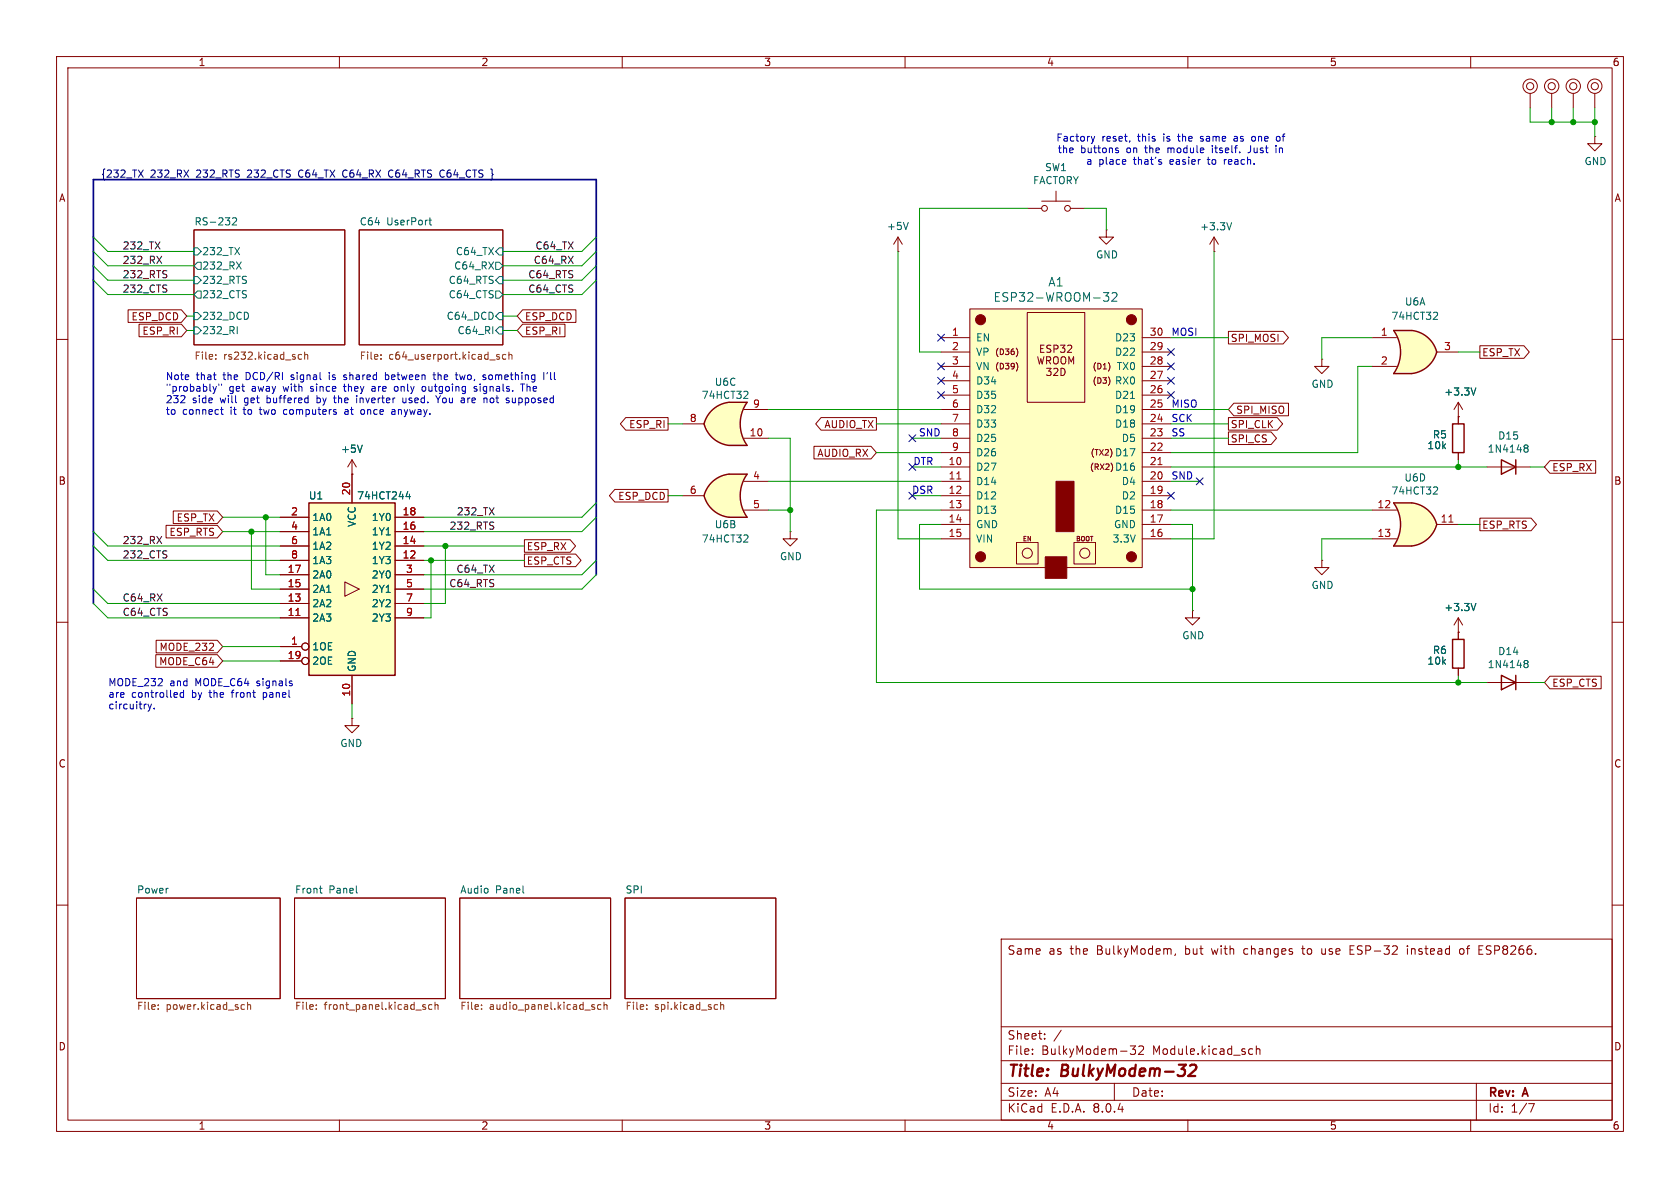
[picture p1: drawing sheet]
<svg xmlns="http://www.w3.org/2000/svg" width="297mm" height="210mm" viewBox="0 0 297 210" stroke-linecap="round" stroke-linejoin="round" font-family="sans-serif">
<g fill="none" stroke="#840000" stroke-width=".18">
<path d="M10 10h277v190h-277zM12 12h273v186h-273zM60 10v2M110 10v2M160 10v2M210 10v2M260 10v2M181.6 36.8h2.5M184.1 35.6h5.1M186.7 33.8v1.8M189.2 36.8h2.6M10 60h2"/>
<path d="M34.3 40.6h26.7v20.4h-26.7zM63.5 40.6h25.4v20.4h-25.4zM285 60h2M257.8 73.7h.1M257.8 71.1l-.8 1.3M257.8 71.1v2.6M257.8 71.1l.8 1.3M139.7 94v1.3h1.3l-1.3 1.2-1.3-1.2h1.3M139.7 94h.1M10 110h2M285 110h2M62.2 127v1.3h-1.2l1.2 1.2 1.3-1.2h-1.3"/>
<path d="M62.2 127h.1M262.9 120.7h7.6M10 160h2M24.1 158.8h25.4v17.7h-25.4zM52.1 158.8h26.6v17.7h-26.6zM81.3 158.8h26.6v17.7h-26.6zM110.5 158.8h26.7v17.7h-26.7zM285 160h2M177 166h108v32h-108zM207.8 168.6l-.1 .3M230.1 167.7h.6M233.7 167.7v.8l.2 .2"/>
<path d="M238.7 167.9h.5M239.4 167.2h-.7v1.5h.7M248.8 167.2v.1M248.8 167.7v1M258.7 167.8l-.4-.1-.3 .3v.4l.2 .2 .3 .1 .2-.1M261.5 167.9h.5M261.5 168.7h.7M261.5 167.2h.7M60 198v2M110 198v2M160 198v2M177 194.5h108"/>
<path d="M177 191.5h108M177 187.5h108M177 181.5h108M182.5 186.3v.1M182.5 185.5v.1M184.7 183.6v.1M184.7 182.8v.1M187.6 182.1l-1.3 2M197 191.5v3M199.8 184.9h.9l-.5 .6 .5 .1v.7l-.2 .1h-.5l-.2-.1M201.3 185l.6-.1 .2 .1 .1 .3-1 1.1h1M210 198v2"/>
<path d="M221 185.4l.5 .1M221.5 186.3l-.5 .1M222.1 185.5l.2-.1 .4 .1v.9M222.1 184.9v1.5M260 198v2M261 191.5v6.5M270.2 195.1h1l-.6 1.5"/>
<circle cx="184.7" cy="36.8" r=".51"/>
<circle cx="188.7" cy="36.8" r=".51"/>
</g>
<path d="M210.4 188.4l.3-.2h.5a.45 .45 0 0 1 .3 .6l-.2 .3-1.2 1.1h1.2" fill="none" stroke="#840000" stroke-width=".4"/>
<g fill="none" stroke="#006464" stroke-width=".18">
<path d="M41.1 38.6l.5-.1 .2 .4-.8 .9h.8M75.8 38.9h.5M76 38.5v1.1l.3 .2M34.3 43.8h.6l.7 .7-.7 .6h-.6zM34.3 48.9h.6l.7 .6-.7 .7h-.6zM34.3 55.2h.6l.7 .7-.7 .6h-.6zM34.3 57.8h.6l.7 .6-.7 .7h-.6zM34.9 46.4h.7v1.2h-.7l-.6-.6zM34.9 51.4h.7v1.3h-.7l-.6-.6zM41.8 46.3l.9 1.3M41.9 57.7v1.3M42.7 46.3l-.9 1.3"/>
<path d="M87.6 51.4h.7l.6 .7-.6 .6h-.7zM87.6 46.4h.7l.6 .6-.6 .6h-.7zM87.6 44.5l.7-.7h.6v1.3h-.6zM87.6 49.5l.7-.6h.6v1.3h-.6zM87.6 55.9l.7-.7h.6v1.3h-.6zM88.3 57.8h.6v1.3h-.6l-.7-.7zM260.9 68.6l-.4 1.2M269.5 117.2l.2 .1M269.5 116.8h.4l.2 .1v.2l-.2 .2M269.7 117.3h.2M269.7 117.3l-.2 .1M269.9 117.3l.2 .2v.4l-.2 .1h-.4"/>
<path d="M56.5 157h.4M56.7 157.8l.2 .1M63.1 157.8l.1 .1M92.5 157.8l.1 .1"/>
</g>
<g fill="none" stroke="#725600" stroke-width=".18">
<path d="M38.1 63.4v.1M38.1 62.7v.1M52.8 63.4l.2 .1 .3-.1M53.3 62.7h-.3l-.2 .1M53.9 62.8l.1-.1h.3l.1 .8M53.9 62.2v1.3M67.3 63.4v.1M67.3 62.7v.1M87.9 63l.4 .1v.2l-.1 .2-.4-.1M87.9 62.7h.4M89.4 62.7h-.3l-.3 .2 .1 .5h.5M90 62.8l.1-.1h.4v.8"/>
<path d="M90 62.2v1.3M28 178.3v.1M28 177.7v.1M42.9 177.6l.3 .1M43.2 178.4h-.3M43.8 177.7l.1-.1 .3 .1 .1 .7M43.8 177.2v1.2M55.9 178.3v.1M55.9 177.7v.1M74.9 178l.3 .1 .1 .2-.2 .1h-.3M74.9 177.6l.3 .1M76.4 177.7l-.4-.1-.2 .2 .1 .6h.5"/>
<path d="M76.9 177.7l.2-.1 .3 .1v.7M76.9 177.2v1.2M85.1 178.3v.1M85.1 177.7v.1M105 178l.1 .2-.1 .2M105 177.6l.1 .1M106.2 177.7l-.3-.1-.3 .2 .2 .6h.4M106.8 177.7l.2-.1 .3 .1v.7M106.8 177.2v1.2M114.3 178.3v.1M114.3 177.7v.1M126.7 177.6l.2 .1"/>
<path d="M126.9 178.4h-.2M127.4 177.7l.2-.1 .3 .1v.7M127.4 177.2v1.2"/>
</g>
<path d="M265.4 119.4l2.6 1.3-2.6 1.2zM268 119.4v2.5" fill="none" stroke="#840000" stroke-width=".25"/>
<path d="M249 60.9l5 1.3a5.2 5.2 0 0 1-4.4 3.8z" fill="#ffffc2" stroke="#ffffc2" stroke-width=".18"/>
<path d="M246.4 58.4h3.2M246.4 66h3.2" fill="none" stroke="#ffffc2" stroke-width=".18"/>
<path d="M246.4 58.4h3.2v7.6h-3.2a6.7 6.7 0 0 0 0-7.6z" fill="#ffffc2"/>
<g fill="#ffffc2" stroke="#ffffc2" stroke-width=".18">
<path d="M249.6 58.4a5.1 5.1 0 0 1 4.4 3.8l-5 1.3z"/>
<path d="M249 91.4l5 1.3a5.2 5.2 0 0 1-4.4 3.8z"/>
</g>
<path d="M249.6 58.4h-3.2a6.6 6.6 0 0 1 0 7.6h3.2M249.6 58.4a5.1 5.1 0 0 1 4.4 3.8 5.2 5.2 0 0 1-4.4 3.8M256.8 74.9h2v5.1h-2z" fill="none" stroke="#840000" stroke-width=".25"/>
<g fill="none" stroke="#840000" stroke-width=".18">
<path d="M281.9 24.1v1.3h1.3l-1.3 1.3-1.2-1.3h1.2M281.9 24.1h.1M158.7 44.5h.1M158.7 41.9l-.7 1.3M158.7 41.9v2.6M158.7 41.9l.8 1.3M242.6 59.7h4.3M242.6 64.8h4.3M254 62.2h3.8M257.8 73.7v1.2M233.7 99.1v1.2h1.2l-1.2 1.3-1.3-1.3h1.3M233.7 99.1h.1"/>
<path d="M257.8 80v1.3M257.8 111.8h.1M257.8 109.2v2.6M257.8 109.2l-.8 1.3M257.8 109.2l.8 1.3"/>
</g>
<path d="M160.6 39.3l-.5 1.3M253.9 55.2l.3 .2-.1 .3-.7 .8h.8M260.9 106.7l-.4 1.2" fill="none" stroke="#006464" stroke-width=".18"/>
<path d="M246.4 96.5h3.2M246.4 88.9h3.2" fill="none" stroke="#ffffc2" stroke-width=".18"/>
<path d="M246.4 88.9h3.2v7.6h-3.2a6.7 6.7 0 0 0 0-7.6z" fill="#ffffc2"/>
<path d="M249.6 88.9a5.1 5.1 0 0 1 4.4 3.8l-5 1.3z" fill="#ffffc2" stroke="#ffffc2" stroke-width=".18"/>
<path d="M249.6 88.9h-3.2a6.6 6.6 0 0 1 0 7.6h3.2M249.6 88.9a5.1 5.1 0 0 1 4.4 3.8 5.2 5.2 0 0 1-4.4 3.8M256.8 113h2v5.1h-2z" fill="none" stroke="#840000" stroke-width=".25"/>
<g fill="none" stroke="#840000" stroke-width=".18">
<path d="M278.1 16.5v2.6M281.9 16.5v2.6M242.6 90.2h4.3M242.6 95.3h4.3M254 92.7h3.8M257.8 111.8v1.2M257.8 118.1v1.3"/>
<circle cx="278.1" cy="15.2" r=".63"/>
<circle cx="278.1" cy="15.2" r="1.27"/>
<circle cx="281.9" cy="15.2" r=".63"/>
<circle cx="281.9" cy="15.2" r="1.27"/>
</g>
<path d="M256.1 92.3h.8" fill="none" stroke="#a90000" stroke-width=".18"/>
<path d="M253.9 86.1l.3 .2-.1 .3-.7 .7h.8" fill="none" stroke="#006464" stroke-width=".18"/>
<path d="M171.4 54.6h30.5v45.7h-30.5z" fill="#ffffc2"/>
<g fill="#840000" stroke="#840000" stroke-width=".18">
<path d="M184.8 98.4h3.8v3.8h-3.8z"/>
<path d="M186.7 85.1h3.2v8.9h-3.2z"/>
<circle cx="173.4" cy="56.5" r=".89"/>
<circle cx="173.4" cy="98.4" r=".89"/>
<circle cx="200" cy="98.4" r=".89"/>
<circle cx="200" cy="56.5" r=".89"/>
</g>
<g fill="none" stroke="#840000" stroke-width=".18">
<path d="M270.5 16.5v2.6M274.3 16.5v2.6M166.4 59.7h5M171.4 54.6h30.5v45.7h-30.5zM181.6 55.2h10.2v15.9h-10.2zM195.6 40.6v1.3h1.2l-1.2 1.3-1.3-1.3h1.3M195.6 40.6h.1M201.9 59.7h5.1M214.6 44.5h.1M214.6 41.9l-.7 1.3M214.6 41.9v2.6M214.6 41.9l.8 1.3"/>
<path d="M166.4 62.2h5M166.4 77.5h5M166.4 74.9h5M166.4 72.4h5M166.4 69.9h5M166.4 67.3h5M166.4 64.8h5M179.6 61.5a1.15 1.15 0 0 1 0 1.6M179.6 64.1a1.15 1.15 0 0 1 0 1.5M183.5 63.1l.3 1.2 .2-.9 .2 .9 .3-1.2M184 61.6h.4M184.6 61h-.6v1.3h.6"/>
<path d="M185 65.1h.8l-.4 .5 .4 .1v.6l-.2 .1-.6-.1M185 63.7h.6l.2-.2-.1-.3-.7-.1v1.2M185.3 63.7l.5 .6M185.8 61.1l-.5-.1-.2 .1v.4l.6 .2 .1 .3-.3 .3-.4-.1M186.3 65.2l.5-.1 .2 .4-.8 .9h.8M186.3 61.7l.6-.1 .2-.2-.1-.3-.7-.1v1.3M186.4 63.1h.1a.43 .43 0 0 1 .6 .4v.4a.42 .42 0 0 1-.4 .5 .42 .42 0 0 1-.5-.5v-.4zM187.5 61h.8l-.5 .5 .4 .1v.6l-.2 .1-.5-.1M187.6 65.1a.64 .64 0 0 1 .7 .6 .64 .64 0 0 1-.7 .7zM187.6 63.2l.3-.1a.43 .43 0 0 1 .5 .4v.4a.42 .42 0 0 1-.4 .5 .42 .42 0 0 1-.4-.5zM188.7 61.1l.5-.1 .3 .4-.8 .9h.8M189 64.3v-1.2l.4 .9 .4-.9v1.2"/>
<path d="M196.1 64.4l.1 .3-.1 .6M196.1 66.9l.1 .4-.1 .6M196.5 79.8l.1 .2M201.9 62.2h5.1M201.9 77.5h5.1M201.9 74.9h5.1M201.9 72.4h5.1M201.9 69.9h5.1M201.9 67.3h5.1M201.9 64.8h5.1M233.7 63.5v1.3h1.2l-1.2 1.2-1.3-1.2h1.3M233.7 63.5h.1"/>
<path d="M62.2 83.8h.1M62.2 81.3l-.7 1.3M62.2 81.3v2.5M62.2 81.3l.8 1.3M166.4 82.6h5M166.4 85.1h5M166.4 87.6h5M166.4 90.2h5M166.4 92.7h5M166.4 95.3h5M166.4 80h5M179.7 95.9h3.8v3.8h-3.8z"/>
<path d="M189.9 95.9h3.8v3.8h-3.8zM196.6 80.2l-.1 .2M201.9 82.6h5.1M201.9 85.1h5.1M201.9 87.6h5.1M201.9 90.2h5.1M201.9 92.7h5.1M201.9 95.3h5.1M201.9 80h5.1M262.9 82.6h7.6M210.8 108v1.2h1.3l-1.3 1.3-1.3-1.3h1.3M210.8 108h.1"/>
<circle cx="270.5" cy="15.2" r=".63"/>
<circle cx="270.5" cy="15.2" r="1.27"/>
<circle cx="274.3" cy="15.2" r=".63"/>
<circle cx="274.3" cy="15.2" r="1.27"/>
<circle cx="181.6" cy="97.8" r=".89"/>
<circle cx="191.8" cy="97.8" r=".89"/>
</g>
<path d="M169.2 84.7h.7M204.7 82.1h.7" fill="none" stroke="#a90000" stroke-width=".18"/>
<path d="M217.7 39.4l-.4 1.2M195.1 51.7h.9l-.5 .6 .4 .2v.6l-.2 .1h-.6M196.6 51.9l.6-.2 .2 .2 .1 .3-1 1h1M64 78.7l-.4 1.3M199.8 70.4h.8M269.5 79.1l.2 .1M269.5 78.7h.4l.2 .1v.2l-.2 .2M269.7 79.2h.2M269.7 79.2l-.2 .1M269.9 79.2l.2 .2v.4l-.2 .1h-.4" fill="none" stroke="#006464" stroke-width=".18"/>
<path d="M265.4 81.3l2.6 1.3-2.6 1.2zM268 81.3v2.5" fill="none" stroke="#840000" stroke-width=".25"/>
<path d="M124.5 74.9l5-1.3-.6 5.1a5.2 5.2 0 0 1-4.4-3.8z" fill="#ffffc2" stroke="#ffffc2" stroke-width=".18"/>
<path d="M128.9 78.7h3.2M128.9 71.1h3.2" fill="none" stroke="#ffffc2" stroke-width=".18"/>
<path d="M128.9 71.1h3.2a6.6 6.6 0 0 0 0 7.6h-3.2z" fill="#ffffc2"/>
<g fill="#ffffc2" stroke="#ffffc2" stroke-width=".18">
<path d="M125.7 72.7a5.1 5.1 0 0 1 3.2-1.6l.5 5.1-4.9-1.3 .4-1.1z"/>
<path d="M124.5 87.6l5-1.3-.6 5.1a5.2 5.2 0 0 1-4.4-3.8z"/>
</g>
<path d="M128.9 71.1a5.1 5.1 0 0 0-4.4 3.8 5.2 5.2 0 0 0 4.4 3.8M128.9 71.1h3.2a6.6 6.6 0 0 0 0 7.6h-3.2" fill="none" stroke="#840000" stroke-width=".25"/>
<path d="M120.6 74.9h3.9M131.6 77.5h4.3M131.6 72.4h4.3" fill="none" stroke="#840000" stroke-width=".18"/>
<path d="M132 69.2l.2 .2v.3l-.8 .7h.8" fill="none" stroke="#006464" stroke-width=".18"/>
<path d="M128.9 91.4h3.2M128.9 83.8h3.2" fill="none" stroke="#ffffc2" stroke-width=".18"/>
<path d="M128.9 83.8h3.2a6.6 6.6 0 0 0 0 7.6h-3.2z" fill="#ffffc2"/>
<path d="M125.7 85.4a5.1 5.1 0 0 1 3.2-1.6l.5 5.1-4.9-1.3 .4-1.1z" fill="#ffffc2" stroke="#ffffc2" stroke-width=".18"/>
<path d="M128.9 83.8a5.1 5.1 0 0 0-4.4 3.8 5.2 5.2 0 0 0 4.4 3.8M128.9 83.8h3.2a6.6 6.6 0 0 0 0 7.6h-3.2" fill="none" stroke="#840000" stroke-width=".25"/>
<path d="M120.6 87.6h3.9M131.6 85.1h4.3M131.6 90.2h4.3" fill="none" stroke="#840000" stroke-width=".18"/>
<path d="M132 94.6l.2 .2v.3l-.8 .7h.8" fill="none" stroke="#006464" stroke-width=".18"/>
<path d="M54.6 88.9h15.2v30.5h-15.2z" fill="#ffffc2"/>
<g fill="none" stroke="#840000" stroke-width=".18">
<path d="M22.6 54.8h9.5l.9 1.1-.9 1.1h-9.5zM24.6 57.3h7.5l.9 1.1-.9 1.1h-7.5zM92.4 54.8h9.4v2.2h-9.4l-1-1.1zM92.4 57.3h7.5v2.2h-7.5l-1-1.1zM217.2 58.6h9.6l1 1.1-1 1.1h-9.6zM110.6 73.8h7.5v2.2h-7.5l-.9-1.1zM143.9 78.9h10.1l.9 1.1-.9 1.1h-10.1zM145.2 73.8h9.7v2.2h-9.7l-1-1.1zM217.2 76.4h7.5l1 1.1-1 1.1h-7.5zM217.2 73.8h8.6l1 1.1-1 1.1h-8.6zM218.1 71.3h9.7v2.2h-9.7l-.9-1.1zM257.8 73.7h.1"/>
<path d="M257.8 73.7v1.2M261.6 61.1h7.8l1 1.1-1 1.1h-7.8zM29.4 92.9h9l1 1.1-1 1.1h-9zM30.6 90.3h7.8l1 1.1-1 1.2h-7.8zM49.5 99.1h5.1M49.5 96.5h5.1M49.5 94h5.1M49.5 91.4h5.1M62.2 83.8h.1M62.2 83.8v5.1M69.8 99.1h5.1M69.8 96.5h5.1"/>
<path d="M69.8 94h5.1M69.8 91.4h5.1M92.7 97.9h9.1l.9 1.2-.9 1.1h-9.1zM92.7 95.4h8.1l1 1.1-1 1.1h-8.1zM108.7 86.5h9.4v2.2h-9.4l-1-1.1zM257.8 80v1.3M261.6 91.6h9.1l.9 1.1-.9 1.1h-9.1zM274 81.4h8.1v2.3h-8.1l-1-1.1zM27.5 115.7h10.9l1 1.1-1 1.2h-10.9zM27.6 113.2h10.8l1 1.1-1 1.1h-10.8zM49.5 114.3h3.8M49.5 109.2h5.1"/>
<path d="M49.5 106.7h5.1M49.5 104.1h5.1M49.5 101.6h5.1M49.5 116.8h3.8M61 102.9l2.5 1.2-2.5 1.3zM62.2 119.4v5.1M69.8 109.2h5.1M69.8 106.7h5.1M69.8 104.1h5.1M69.8 101.6h5.1M257.8 111.8h.1M257.8 111.8v1.2"/>
<path d="M257.8 118.1v1.3M274 119.5h9.1v2.3h-9.1l-1-1.1z"/>
<circle cx="54" cy="116.8" r=".63"/>
<circle cx="54" cy="114.3" r=".63"/>
</g>
<path d="M54.6 88.9h15.2v30.5h-15.2z" fill="none" stroke="#840000" stroke-width=".25"/>
<path d="M52.3 108.8h.7" fill="none" stroke="#a90000" stroke-width=".18"/>
<path d="M64 78.7l-.4 1.3M260.9 68.6l-.4 1.2M71.8 87.8h.8M72.4 87.4v.8M260.9 106.7l-.4 1.2" fill="none" stroke="#006464" stroke-width=".18"/>
<g fill="none" stroke="#000084" stroke-width=".18">
<path d="M24.5 30.1l.8 1.2M25.3 30.1l-.8 1.2M60.8 30.1l-.2 .5 .2 .7M69.1 30.1a.68 .68 0 0 0-.4 .6 .68 .68 0 0 0 .4 .6M77.8 31l.2 .3h.3M78.3 30.1h-.3l-.2 .3M87.1 30.8h.1l-.1 .1M165.8 59.1l1.2 1.2M167 59.1l-1.2 1.2M160.7 76.9l1.2 1.2M161.9 76.9l-1.2 1.2M165.8 69.2l1.2 1.3"/>
<path d="M165.8 66.7l1.2 1.2M165.8 64.2l1.2 1.2M167 69.2l-1.2 1.3M167 66.7l-1.2 1.2M167 64.2l-1.2 1.2M206.4 61.6l1.2 1.2M206.4 69.2l1.2 1.3M206.4 64.2l1.2 1.2M206.4 66.7l1.2 1.2M207.6 61.6l-1.2 1.2M207.6 69.2l-1.2 1.3M207.6 64.2l-1.2 1.2"/>
<path d="M207.6 66.7l-1.2 1.2M160.7 87l1.2 1.2M160.7 81.9l1.2 1.3M161.9 87l-1.2 1.2M161.9 81.9l-1.2 1.3M206.4 87l1.2 1.2M207.6 87l-1.2 1.2M211.5 84.5l1.2 1.2M212.7 84.5l-1.2 1.2"/>
</g>
<path d="M27.7 45.3l.9 1.3M28.6 45.3l-.9 1.3M27.7 94.8l.9 1.3M28.6 94.8l-.9 1.3" fill="none" stroke="#0f0f0f" stroke-width=".18"/>
<g fill="none" stroke="#0000c2" stroke-width=".18">
<path d="M192.9 24.1l.3 .9M193.2 25l-.1 .3M193.5 24.1l-.3 .9M197.3 26.5l.5 .3-.1 .1-.4 .1M197.3 26.2h.4M199 28.3v.2l-.6 .1M199.8 24.9l-.2 .2M205.2 28.6l.2 .2-.2 .2M205.2 28.2l.1 .1M212.2 24.9l.1 .1M212.4 24.1l-.2 .2 .2 .2M214.3 26.2v.8"/>
<path d="M216.4 28.2v.8M216.7 28.2l-.3 .2M218.6 24.1l-.4 .1M218.6 24.5h-.3l-.2 .2 .1 .2 .4 .1M221 26.8l-.4 .2M221.4 24.2h.4M221.4 24.9h.4M225.6 26.2v.8M225.8 24.2l.3-.1 .2 .3-.1 .5h-.4M31.9 71.2h.8M32.7 70.3l-.1 .2M37.7 68.3l.3 .9"/>
<path d="M38 69.2l-.2 .3M38.3 68.3l-.3 .9M38.7 67.9v.2M39 72.4h.5M39.2 67.9v.2M39.2 72v1.1l.3 .1M50.4 72.4l-.3 .2v.4l.3 .2M56 69.9v1.3M56 71.1l.2 .1M56.2 70.4h-.2M58.2 65.8v.2M58.2 66.3v.8"/>
<path d="M58.9 70.4h.5M59.1 69.9v1.1l.3 .2M60.7 68.3h.5M60.8 67.1h.3M60.9 67.9v1.2M61.1 66.3l-.3 .1v.2l.3 .1M61.4 72.4l-.4 .1M61.4 72.8h-.3l-.2 .1 .1 .3h.4M63.1 70.4v.8M63.8 73.1l.2 .1h.3M64.3 72.5l-.3-.1-.2 .1M66.1 68.3l-.3 .1"/>
<path d="M66.2 68.7h-.3l-.2 .2 .1 .2 .4 .1M68.1 66.3h.4l.2 .1M68.1 65.8v1.3M68.7 67l-.2 .1h-.4M69.2 73.1l.2 .1h.4M69.3 72.5h.5v.7M69.8 72.7l-.4 .1-.2 .1M70.3 68.4l-.4-.1-.2 .3 .1 .4 .1 .2 .4-.1M71.2 70.4l.1 .7 .3 .1 .2-.1M71.8 70.4v.8M74.6 68.6l.2-.3 .4 .1 .1 .2-.1 .5-.4 .1-.2-.3M76.5 66.3h.5"/>
<path d="M76.7 65.8v1.1l.3 .2M77 69.9l.4 .7M77.4 70.6v.6M77.9 69.9l-.5 .7M80.5 66.3h.5M80.8 67.1h.2M81.3 66.3l.2 .8M84.3 68.4l-.3-.1-.2 .2 .1 .2 .4 .1v.3h-.5M85.7 66.7l.2 .2-.2 .2M85.7 66.3h.2M86.5 66.3l-.1 .2 .1 .6M86.9 70.4l-.3 .2v.4l.3 .2"/>
<path d="M90.6 70.4v.7h.5M92.4 67.9v1.3M93.2 67.9v1.3M93.4 68.3l-.2 .1M96.1 65.8v1.3M96.8 65.8l-.1 .3M97.3 65.8v1.1l.2 .2M26.2 124.5l.3 .8M26.5 125.3l-.3 .4M26.8 124.5l-.3 .8M27.3 125.2v.1M32.5 122v1.3"/>
<path d="M32.5 122.5l-.4-.1-.2 .3 .1 .5h.5M46.5 122.4v1.3M46.5 123.2l.2 .1M46.7 122.4l-.2 .1"/>
</g>
<path d="M105.4 101.6v-69.8h-88.9v74.9" fill="none" stroke="#000084" stroke-width=".3"/>
<g fill="none" stroke="#009600" stroke-width=".18">
<path d="M270.5 19.1v2.5h11.4M274.3 19.1v2.5M278.1 19.1v2.5M281.9 19.1v5M181.6 36.8h-19v25.4h3.8M191.8 36.8h3.8v3.8M16.5 41.9l2.5 2.6h15.3M16.5 44.5l2.5 2.5h15.3M16.5 47l2.5 2.5h15.3M16.5 49.5l2.5 2.6h15.3M33 55.9h1.3M33 58.4h1.3"/>
<path d="M88.9 55.9h2.5M88.9 58.4h2.5M105.4 41.9l-2.5 2.6h-14M105.4 44.5l-2.5 2.5h-14M105.4 47l-2.5 2.5h-14M105.4 49.5l-2.5 2.6h-14M158.7 44.5v50.8h7.7M207 59.7h10.2M214.6 44.5v50.8h-7.6M242.6 59.7h-8.9v3.8M118.1 74.9h2.5M135.9 77.5h3.8v16.5"/>
<path d="M135.9 72.4h30.5M154.9 74.9h11.5M161.3 77.5h5.1M207 74.9h10.2M207 72.4h10.2M207 77.5h10.2M242.6 64.8h-2.6v15.2h-33M257.8 62.2h3.8M16.5 94l2.5 2.5h30.5M16.5 96.5l2.5 2.6h30.5M39.4 94h10.1M39.4 91.4h10.1"/>
<path d="M44.4 94v10.1h5.1M47 91.4v10.2h2.5M74.9 96.5h17.8M74.9 99.1h17.8M76.2 99.1v10.1h-1.3M78.7 96.5v10.2h-3.8M105.4 91.4l-2.5 2.6h-28M105.4 88.9l-2.5 2.5h-28M105.4 99.1l-2.5 2.5h-28M118.1 87.6h2.5M135.9 90.2h3.8M135.9 85.1h30.5"/>
<path d="M154.9 80h11.5M161.3 82.6h5.1M161.3 87.6h5.1M166.4 90.2h-11.5v30.5h108M166.4 92.7h-3.8v11.4h48.2M207 82.6h55.9M207 92.7h3.8v15.3M207 90.2h35.6M207 85.1h5.1M242.6 95.3h-8.9v3.8M257.8 81.3v1.3M257.8 92.7h3.8"/>
<path d="M270.5 82.6h2.5M16.5 104.1l2.5 2.6h30.5M16.5 106.7l2.5 2.5h30.5M39.4 116.8h10.1M39.4 114.3h10.1M105.4 101.6l-2.5 2.5h-28M257.8 119.4v1.3M62.2 124.5v2.5M270.5 120.7h2.5"/>
</g>
<g fill="#009600" stroke="#009600" stroke-width=".18">
<circle cx="139.7" cy="90.2" r=".46"/>
<circle cx="44.4" cy="94" r=".46"/>
<circle cx="47" cy="91.4" r=".46"/>
<circle cx="274.3" cy="21.6" r=".46"/>
<circle cx="278.1" cy="21.6" r=".46"/>
<circle cx="281.9" cy="21.6" r=".46"/>
<circle cx="257.8" cy="82.6" r=".46"/>
<circle cx="257.8" cy="120.7" r=".46"/>
<circle cx="76.2" cy="99.1" r=".46"/>
<circle cx="78.7" cy="96.5" r=".46"/>
<circle cx="210.8" cy="104.1" r=".46"/>
</g>
<g font-size="2.8" fill="#840000">
<text x="178" y="190.9">Title:</text>
<text x="187.7" y="190.9">BulkyModem-32</text>
</g>
<g font-size="2.1" fill="#006464">
<text x="175.5" y="53.5">ESP32-WROOM-32</text>
<text x="185.2" y="50.9">A1</text>
</g>
<g font-size="2.1" fill="#840000">
<text x="178" y="169">Same</text>
<text x="185.4" y="169">as</text>
<text x="189.2" y="169">the</text>
<text x="194" y="169">BulkyModem,</text>
<text x="209.8" y="169">but</text>
<text x="214.6" y="169">with</text>
<text x="220.4" y="169">changes</text>
<text x="231" y="169">to</text>
<text x="234.5" y="169">use</text>
<text x="239.6" y="169">ESP-32</text>
<text x="249.9" y="169">instead</text>
<text x="259.4" y="169">of</text>
<text x="262.9" y="169">ESP8266.</text>
<text x="178" y="184">Sheet:</text>
<text x="178" y="186.7">File:</text>
<text x="184.1" y="186.7">BulkyModem-32</text>
<text x="203.8" y="186.7">Module.kicad_sch</text>
<text x="178" y="196.9">KiCad</text>
<text x="178" y="194.1">Size:</text>
<text x="184.7" y="194.1">A4</text>
<text x="185.7" y="196.9">E.D.A.</text>
<text x="193.3" y="196.9">8.0.4</text>
<text x="200" y="194.1">Date:</text>
<text x="263" y="194.3">Rev:</text>
<text x="263" y="196.9">Id:</text>
<text x="267.1" y="196.9">1/7</text>
<text x="269.4" y="194.3">A</text>
</g>
<g font-size="1.8" fill="#840000">
<text x="35" y="11.9">1</text>
<text x="85" y="11.9">2</text>
<text x="135" y="11.9">3</text>
<text x="185" y="11.9">4</text>
<text x="235" y="11.9">5</text>
<text x="285" y="11.9">6</text>
<text x="10.3" y="35.9">A</text>
<text x="285.3" y="35.9">A</text>
<text x="23.1" y="56.8">ESP_DCD</text>
<text x="25.1" y="59.4">ESP_RI</text>
<text x="92.7" y="56.8">ESP_DCD</text>
<text x="92.7" y="59.4">ESP_RI</text>
<text x="217.5" y="60.6">SPI_MOSI</text>
<text x="261.9" y="63.2">ESP_TX</text>
<text x="111.1" y="75.9">ESP_RI</text>
<text x="145.7" y="75.9">AUDIO_TX</text>
<text x="217.5" y="75.9">SPI_CLK</text>
<text x="218.4" y="73.3">SPI_MISO</text>
<text x="144.4" y="81">AUDIO_RX</text>
<text x="217.5" y="78.4">SPI_CS</text>
<text x="274.3" y="83.5">ESP_RX</text>
<text x="10.3" y="85.9">B</text>
<text x="109.2" y="88.6">ESP_DCD</text>
<text x="285.3" y="85.9">B</text>
<text x="29.9" y="94.9">ESP_RTS</text>
<text x="31.1" y="92.4">ESP_TX</text>
<text x="261.9" y="93.7">ESP_RTS</text>
<text x="93" y="100">ESP_CTS</text>
<text x="93" y="97.5">ESP_RX</text>
<text x="28" y="117.8">MODE_C64</text>
<text x="28.1" y="115.3">MODE_232</text>
<text x="274.3" y="121.6">ESP_CTS</text>
<text x="10.3" y="135.9">C</text>
<text x="285.3" y="135.9">C</text>
<text x="10.3" y="185.9">D</text>
<text x="285.3" y="185.9">D</text>
<text x="35" y="199.9">1</text>
<text x="85" y="199.9">2</text>
<text x="135" y="199.9">3</text>
<text x="185" y="199.9">4</text>
<text x="235" y="199.9">5</text>
<text x="285" y="199.9">6</text>
</g>
<g font-size="1.8" fill="#0000c2">
<text x="186.6" y="25.2">Factory</text>
<text x="186.9" y="27.3">the</text>
<text x="191" y="27.3">buttons</text>
<text x="191.9" y="29.3">a</text>
<text x="194.2" y="29.3">place</text>
<text x="194.8" y="25.2">reset,</text>
<text x="199.3" y="27.3">on</text>
<text x="200.5" y="29.3">that's</text>
<text x="201.3" y="25.2">this</text>
<text x="202.7" y="27.3">the</text>
<text x="205.9" y="25.2">is</text>
<text x="206.9" y="27.3">module</text>
<text x="207.1" y="29.3">easier</text>
<text x="208.7" y="25.2">the</text>
<text x="212.9" y="25.2">same</text>
<text x="214" y="29.3">to</text>
<text x="214.9" y="27.3">itself.</text>
<text x="217.1" y="29.3">reach.</text>
<text x="219" y="25.2">as</text>
<text x="221.6" y="27.3">Just</text>
<text x="222.4" y="25.2">one</text>
<text x="226.6" y="27.3">in</text>
<text x="226.9" y="25.2">of</text>
<text x="207" y="59.4">MOSI</text>
<text x="29.2" y="67.3">Note</text>
<text x="29.2" y="69.3">&quot;probably&quot;</text>
<text x="29.2" y="71.4">232</text>
<text x="34" y="71.4">side</text>
<text x="34.7" y="67.3">that</text>
<text x="39.1" y="71.4">will</text>
<text x="39.6" y="67.3">the</text>
<text x="40.5" y="69.3">get</text>
<text x="43.5" y="71.4">get</text>
<text x="43.7" y="67.3">DCD/RI</text>
<text x="44.6" y="69.3">away</text>
<text x="47.6" y="71.4">buffered</text>
<text x="50.4" y="69.3">with</text>
<text x="51.9" y="67.3">signal</text>
<text x="55.4" y="69.3">since</text>
<text x="56.7" y="71.4">by</text>
<text x="58.8" y="67.3">is</text>
<text x="59.9" y="71.4">the</text>
<text x="61.5" y="69.3">they</text>
<text x="61.6" y="67.3">shared</text>
<text x="64.1" y="71.4">inverter</text>
<text x="66.6" y="69.3">are</text>
<text x="69.2" y="67.3">between</text>
<text x="70.8" y="69.3">only</text>
<text x="72.4" y="71.4">used.</text>
<text x="75.9" y="69.3">outgoing</text>
<text x="77.9" y="67.3">the</text>
<text x="78.6" y="71.4">You</text>
<text x="82.1" y="67.3">two,</text>
<text x="83.2" y="71.4">are</text>
<text x="85.3" y="69.3">signals.</text>
<text x="87.1" y="67.3">something</text>
<text x="87.4" y="71.4">not</text>
<text x="91.6" y="71.4">supposed</text>
<text x="93.8" y="69.3">The</text>
<text x="98" y="67.3">I'll</text>
<text x="29.2" y="73.4">to</text>
<text x="32.3" y="73.4">connect</text>
<text x="40.9" y="73.4">it</text>
<text x="43.4" y="73.4">to</text>
<text x="46.4" y="73.4">two</text>
<text x="50.8" y="73.4">computers</text>
<text x="61.8" y="73.4">at</text>
<text x="64.9" y="73.4">once</text>
<text x="70.5" y="73.4">anyway.</text>
<text x="162.4" y="77.2">SND</text>
<text x="207" y="77.2">SS</text>
<text x="207" y="72.1">MISO</text>
<text x="207" y="74.7">SCK</text>
<text x="161.4" y="82.3">DTR</text>
<text x="161.1" y="87.4">DSR</text>
<text x="207" y="84.8">SND</text>
<text x="19" y="121.4">MODE_232</text>
<text x="19" y="123.4">are</text>
<text x="19" y="125.5">circuitry.</text>
<text x="23.2" y="123.4">controlled</text>
<text x="30" y="121.4">and</text>
<text x="34" y="123.4">by</text>
<text x="34.6" y="121.4">MODE_C64</text>
<text x="37.3" y="123.4">the</text>
<text x="41.5" y="123.4">front</text>
<text x="45.7" y="121.4">signals</text>
<text x="47.2" y="123.4">panel</text>
</g>
<g font-size="1.8" fill="#006464">
<text x="280" y="29.4">GND</text>
<text x="182.5" y="32.8">FACTORY</text>
<text x="184.7" y="30.5">SW1</text>
<text x="34.3" y="39.9">RS-232</text>
<text x="63.5" y="39.9">C64</text>
<text x="68.4" y="39.9">UserPort</text>
<text x="156.7" y="40.9">+5V</text>
<text x="212.1" y="40.9">+3.3V</text>
<text x="35.7" y="45.3">232_TX</text>
<text x="35.7" y="47.9">232_RX</text>
<text x="80.2" y="47.9">C64_RX</text>
<text x="80.5" y="45.3">C64_TX</text>
<text x="193.7" y="45.9">GND</text>
<text x="35.7" y="52.9">232_CTS</text>
<text x="35.7" y="50.4">232_RTS</text>
<text x="79.2" y="52.9">C64_CTS</text>
<text x="79.2" y="50.4">C64_RTS</text>
<text x="35.7" y="56.7">232_DCD</text>
<text x="35.7" y="59.3">232_RI</text>
<text x="78.9" y="56.7">C64_DCD</text>
<text x="80.8" y="59.3">C64_RI</text>
<text x="245.9" y="56.7">74HCT32</text>
<text x="248.3" y="54.2">U6A</text>
<text x="172.5" y="60.6">EN</text>
<text x="172.5" y="63.1">VP</text>
<text x="172.5" y="65.6">VN</text>
<text x="197" y="63.1">D22</text>
<text x="197" y="60.6">D23</text>
<text x="197.3" y="65.6">TX0</text>
<text x="124" y="70.7">74HCT32</text>
<text x="126.3" y="68.4">U6C</text>
<text x="172.5" y="68.2">D34</text>
<text x="172.5" y="70.7">D35</text>
<text x="197" y="70.7">D21</text>
<text x="197" y="68.2">RX0</text>
<text x="231.8" y="68.8">GND</text>
<text x="255.2" y="70.1">+3.3V</text>
<text x="172.5" y="73.3">D32</text>
<text x="172.5" y="75.8">D33</text>
<text x="197" y="75.8">D18</text>
<text x="197" y="73.3">D19</text>
<text x="253.2" y="77.7">R5</text>
<text x="264.8" y="77.9">D15</text>
<text x="60.2" y="80.2">+5V</text>
<text x="172.5" y="83.4">D27</text>
<text x="172.5" y="78.3">D25</text>
<text x="172.5" y="80.9">D26</text>
<text x="197" y="83.4">D16</text>
<text x="197" y="80.9">D17</text>
<text x="198.2" y="78.3">D5</text>
<text x="252.2" y="79.6">10k</text>
<text x="262.9" y="80.2">1N4148</text>
<text x="54.5" y="88.5">U1</text>
<text x="63" y="88.5">74HCT244</text>
<text x="172.5" y="86">D14</text>
<text x="172.5" y="88.5">D12</text>
<text x="198.2" y="88.5">D2</text>
<text x="198.2" y="86">D4</text>
<text x="245.9" y="87.6">74HCT32</text>
<text x="248.2" y="85.3">U6D</text>
<text x="55.1" y="92.3">1A0</text>
<text x="55.1" y="94.8">1A1</text>
<text x="63.1" y="93.2" transform="rotate(-90 63.1 93.2)">VCC</text>
<text x="65.6" y="94.8">1Y1</text>
<text x="65.6" y="92.3">1Y0</text>
<text x="126.3" y="93.6">U6B</text>
<text x="172.5" y="91">D13</text>
<text x="172.5" y="93.6">GND</text>
<text x="196.8" y="93.6">GND</text>
<text x="197" y="91">D15</text>
<text x="55.1" y="97.4">1A2</text>
<text x="55.1" y="99.9">1A3</text>
<text x="65.6" y="99.9">1Y3</text>
<text x="65.6" y="97.4">1Y2</text>
<text x="124" y="96.1">74HCT32</text>
<text x="137.8" y="99.2">GND</text>
<text x="172.5" y="96.1">VIN</text>
<text x="196.6" y="96.1">3.3V</text>
<text x="55.1" y="107.5">2A2</text>
<text x="55.1" y="105">2A1</text>
<text x="55.1" y="102.5">2A0</text>
<text x="65.6" y="102.5">2Y0</text>
<text x="65.6" y="105">2Y1</text>
<text x="65.6" y="107.5">2Y2</text>
<text x="231.8" y="104.3">GND</text>
<text x="55.1" y="110.1">2A3</text>
<text x="65.6" y="110.1">2Y3</text>
<text x="208.9" y="113.2">GND</text>
<text x="255.2" y="108.2">+3.3V</text>
<text x="55.1" y="115.2">1OE</text>
<text x="55.1" y="117.7">2OE</text>
<text x="63.1" y="118.9" transform="rotate(-90 63.1 118.9)">GND</text>
<text x="252.2" y="117.7">10k</text>
<text x="253.2" y="115.8">R6</text>
<text x="262.9" y="118.3">1N4148</text>
<text x="264.8" y="116">D14</text>
<text x="60.1" y="132.3">GND</text>
<text x="24.1" y="158">Power</text>
<text x="52.1" y="158">Front</text>
<text x="58.1" y="158">Panel</text>
<text x="81.3" y="158">Audio</text>
<text x="87.6" y="158">Panel</text>
<text x="110.5" y="158">SPI</text>
</g>
<g font-size="1.8" fill="#000084">
<text x="17.8" y="31.5">{232_TX</text>
<text x="26.6" y="31.5">232_RX</text>
<text x="34.8" y="31.5">232_RTS</text>
<text x="44" y="31.5">232_CTS</text>
<text x="53.2" y="31.5">C64_TX</text>
<text x="61.2" y="31.5">C64_RX</text>
<text x="69.6" y="31.5">C64_RTS</text>
<text x="78.8" y="31.5">C64_CTS</text>
</g>
<g font-size="1.8" fill="#0f0f0f">
<text x="21.6" y="44.2">232_TX</text>
<text x="21.6" y="46.7">232_RX</text>
<text x="94.3" y="46.7">C64_RX</text>
<text x="94.6" y="44.2">C64_TX</text>
<text x="21.6" y="51.8">232_CTS</text>
<text x="21.6" y="49.3">232_RTS</text>
<text x="93.3" y="49.3">C64_RTS</text>
<text x="93.3" y="51.8">C64_CTS</text>
<text x="79.4" y="93.7">232_RTS</text>
<text x="80.7" y="91.2">232_TX</text>
<text x="21.6" y="98.8">232_CTS</text>
<text x="21.6" y="96.3">232_RX</text>
<text x="80.6" y="101.3">C64_TX</text>
<text x="21.6" y="106.4">C64_RX</text>
<text x="79.3" y="103.9">C64_RTS</text>
<text x="21.6" y="109">C64_CTS</text>
</g>
<g font-size="1.8" fill="#a90000">
<text x="168.2" y="59.4">1</text>
<text x="203.2" y="59.4">30</text>
<text x="244" y="59.4">1</text>
<text x="168.2" y="62">2</text>
<text x="168.2" y="64.5">3</text>
<text x="203.2" y="64.5">28</text>
<text x="203.2" y="62">29</text>
<text x="244" y="64.5">2</text>
<text x="255.2" y="62">3</text>
<text x="168.2" y="67.1">4</text>
<text x="168.2" y="69.6">5</text>
<text x="203.2" y="69.6">26</text>
<text x="203.2" y="67.1">27</text>
<text x="121.8" y="74.7">8</text>
<text x="132.4" y="77.2">10</text>
<text x="133" y="72.1">9</text>
<text x="168.2" y="72.1">6</text>
<text x="168.2" y="74.7">7</text>
<text x="168.2" y="77.2">8</text>
<text x="203.2" y="77.2">23</text>
<text x="203.2" y="74.7">24</text>
<text x="203.2" y="72.1">25</text>
<text x="167.6" y="82.3">10</text>
<text x="168.2" y="79.8">9</text>
<text x="203.2" y="82.3">21</text>
<text x="203.2" y="79.8">22</text>
<text x="62" y="87.7" transform="rotate(-90 62 87.7)">20</text>
<text x="121.8" y="87.4">6</text>
<text x="133" y="84.8">4</text>
<text x="133" y="89.9">5</text>
<text x="167.6" y="84.8">11</text>
<text x="167.6" y="87.4">12</text>
<text x="167.6" y="89.9">13</text>
<text x="203.2" y="89.9">18</text>
<text x="203.2" y="87.4">19</text>
<text x="203.2" y="84.8">20</text>
<text x="243.4" y="89.9">12</text>
<text x="51.4" y="91.2">2</text>
<text x="51.4" y="93.7">4</text>
<text x="71.1" y="93.7">16</text>
<text x="71.1" y="91.2">18</text>
<text x="167.6" y="92.5">14</text>
<text x="167.6" y="95">15</text>
<text x="203.2" y="95">16</text>
<text x="203.2" y="92.5">17</text>
<text x="243.4" y="95">13</text>
<text x="254.6" y="92.5">11</text>
<text x="50.8" y="101.3">17</text>
<text x="51.4" y="96.3">6</text>
<text x="51.4" y="98.8">8</text>
<text x="71.1" y="98.8">12</text>
<text x="71.1" y="96.3">14</text>
<text x="71.7" y="101.3">3</text>
<text x="50.8" y="106.4">13</text>
<text x="50.8" y="103.9">15</text>
<text x="71.7" y="103.9">5</text>
<text x="71.7" y="106.4">7</text>
<text x="50.8" y="109">11</text>
<text x="71.7" y="109">9</text>
<text x="50.8" y="116.6">19</text>
<text x="51.4" y="114">1</text>
<text x="62" y="123.2" transform="rotate(-90 62 123.2)">10</text>
</g>
<g font-size="1.8" fill="#725600">
<text x="34.3" y="63.9">File:</text>
<text x="39.5" y="63.9">rs232.kicad_sch</text>
<text x="63.5" y="63.9">File:</text>
<text x="68.7" y="63.9">c64_userport.kicad_sch</text>
<text x="24.1" y="178.8">File:</text>
<text x="29.4" y="178.8">power.kicad_sch</text>
<text x="52.1" y="178.8">File:</text>
<text x="57.3" y="178.8">front_panel.kicad_sch</text>
<text x="81.3" y="178.8">File:</text>
<text x="86.5" y="178.8">audio_panel.kicad_sch</text>
<text x="110.5" y="178.8">File:</text>
<text x="115.7" y="178.8">spi.kicad_sch</text>
</g>
<g font-size="1.4" fill="#840000">
<text x="175.8" y="63">(D36)</text>
<text x="175.8" y="65.5">(D39)</text>
<text x="193" y="65.5">(D1)</text>
<text x="193" y="68">(D3)</text>
<text x="192.6" y="83.3">(RX2)</text>
<text x="192.7" y="80.7">(TX2)</text>
</g>
<g font-size="1.1" fill="#840000">
<text x="180.7" y="95.9">EN</text>
<text x="190.1" y="95.9">BOOT</text>
</g>
</svg>
